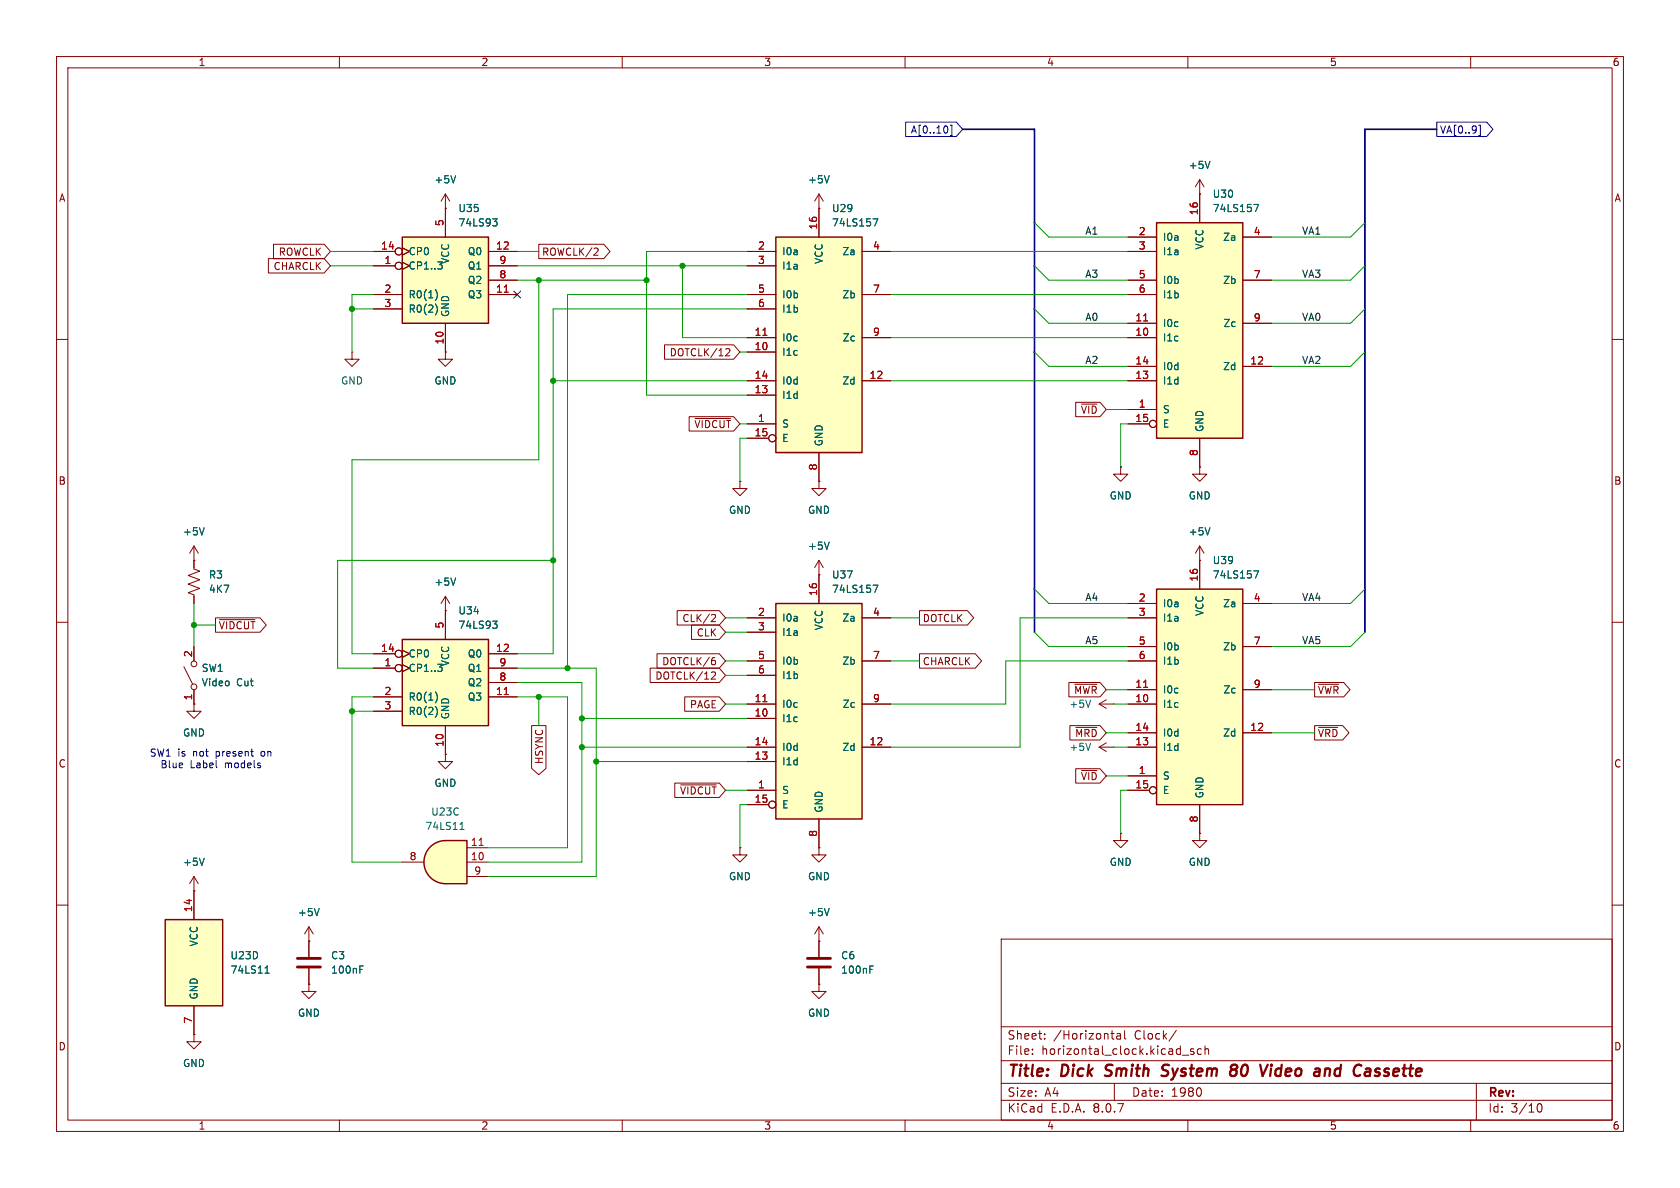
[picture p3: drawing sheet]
<svg xmlns="http://www.w3.org/2000/svg" width="297mm" height="210mm" viewBox="0 0 297 210" stroke-linecap="round" stroke-linejoin="round" font-family="sans-serif">
<g fill="none" stroke="#840000" stroke-width=".18">
<path d="M10 10h277v190h-277zM12 12h273v186h-273zM60 10v2M110 10v2M160 10v2M210 10v2M260 10v2M78.7 36.8h.1M78.7 34.3l-.7 1.3M78.7 34.3v2.5M78.7 34.3l.8 1.3M10 60h2"/>
<path d="M285 60h2M10 110h2M285 110h2M144.8 149.9v1.2h1.2l-1.2 1.3-1.3-1.3h1.3M144.8 149.9h.1M10 160h2M177 166h108v32h-108zM285 160h2M60 198v2M110 198v2M160 198v2M177 194.5h108"/>
<path d="M177 191.5h108M177 187.5h108M177 181.5h108M182.5 186.3v.1M182.5 185.5v.1M184.7 183.6v.1M184.7 182.8v.1M196.4 182.7h.6M196.7 183.6l.3 .1M197 191.5v3M197.5 182.8h.5l.1 .9M198.1 183.1h-.5a.29 .29 0 0 0-.2 .3 .29 .29 0 0 0 .2 .3l.5-.1"/>
<path d="M198.8 182.2v1.3l.2 .2M208 182.1l-1.3 2M209 186.5h1.2M210 198v2M211 185.5l-.3-.1-.2 .2v.2l.5 .2v.3h-.5M212.2 192.4l.2 .5-.2 .8M212.4 185.5l-.4-.1-.3 .3v.4l.1 .2h.6M213 185.5l.2-.1 .4 .1 .1 .9M213 184.9v1.5M260 198v2M261 191.5v6.5M271.7 195.7l.2-.5 .2-.1a.81 .81 0 0 1 .6 .6 .81 .81 0 0 1-.3 .8h-.4l-.3-.5"/>
</g>
<g fill="none" stroke="#840000" stroke-width=".4">
<path d="M195.3 190.1l.3 .1M195.6 188.4l-.1 .4 .1 .2M206.4 190a.85 .85 0 0 1-1.1 .1M206.4 188.2l-.7 .1a.46 .46 0 0 0-.2 .5 .46 .46 0 0 0 .3 .4l.6 .2M217.8 188.3l.6-.1 .3 .2v.3l-.4 .4M217.9 189.1h.4M218.3 189.1l.3 .2a.67 .67 0 0 1-.1 .7 .67 .67 0 0 1-.7 .2M224.7 188.9l-.2 1.3M224.8 188.2v.2M224.8 188.2l-.1 .1 .1 .1M224.8 188.2l.1 .1-.1 .1M225.6 189.1l-.2 .7 .4 .4"/>
<path d="M234.6 188.9l.5 .1v.2l-.1 1M243 190.1l.6 .1M243.8 188.9l-.5 .1-.2 .3 .3 .2h.3"/>
</g>
<path d="M80.6 31.1l-.5 1.2" fill="none" stroke="#006464" stroke-width=".18"/>
<path d="M71.1 41.9h15.3v15.3h-15.3z" fill="#ffffc2"/>
<path d="M71.1 41.9h15.3v15.3h-15.3z" fill="none" stroke="#840000" stroke-width=".25"/>
<g fill="none" stroke="#840000" stroke-width=".18">
<path d="M78.7 36.8v5.1M66 47h3.8M66 52.1h5.1M66 44.5h3.8M66 54.6h5.1M71.1 46.4l1.3 .6-1.3 .6M71.1 43.8l1.3 .7-1.3 .6M78.7 57.2v5M86.4 47h5M86.4 52.1h5M86.4 44.5h5M86.4 49.5h5"/>
<path d="M194.3 124.5l1.3 .7M194.3 124.5h2.5M195.6 123.7l-1.3 .8M196.8 124.5h.1M34.3 157.5h.1M34.3 154.9l-.8 1.3M34.3 154.9v2.6M34.3 154.9l.8 1.3M198.1 147.3v1.3h1.3l-1.3 1.3-1.3-1.3h1.3M198.1 147.3h.1M212.1 147.3v1.3h1.3l-1.3 1.3-1.3-1.3h1.3M212.1 147.3h.1"/>
<path d="M54.6 166.4h.1M54.6 174v1.3h1.3l-1.3 1.2-1.3-1.2h1.3M54.6 174h.1M54.6 163.8l-.8 1.3M54.6 163.8v2.6M54.6 163.8l.8 1.3M34.3 182.9v1.3h1.3l-1.3 1.2-1.3-1.2h1.3M34.3 182.9h.1"/>
<circle cx="70.5" cy="47" r=".63"/>
<circle cx="70.5" cy="44.4" r=".63"/>
</g>
<path d="M87.1 38.7h.8l-.4 .5 .3 .1 .1 .4-.3 .2h-.3M77 51.3a1.49 1.49 0 0 1 0 1.8M77 53.8a1.49 1.49 0 0 1 0 1.8M77.4 46.3h.8M78.2 47.3l-.2 .2M192.8 123.8l-.4 1.2M36.1 151.7l-.4 1.3M56.4 160.6l-.4 1.3" fill="none" stroke="#006464" stroke-width=".18"/>
<path d="M89.1 51.7h.8" fill="none" stroke="#a90000" stroke-width=".18"/>
<path d="M29.2 162.6h10.2v15.2h-10.2z" fill="#ffffc2"/>
<path d="M29.2 162.6h10.2v15.2h-10.2z" fill="none" stroke="#840000" stroke-width=".25"/>
<g fill="none" stroke="#840000" stroke-width=".18">
<path d="M34.3 99.1h.1M34.3 96.5v4.1l1 .4-2 .7 2 .8-2 .8 2 .7-2 .8 1 .4v1.5M34.3 96.5l-.8 1.3M34.3 96.5l.8 1.3M32.5 117.9l1.5 3M34.3 114.3v2.5M34.3 124.5v1.2h1.3l-1.3 1.3-1.3-1.3h1.3M34.3 124.5h.1M34.3 121.9v2.6M34.3 157.5v5.1M130.8 149.9v1.2h1.3l-1.3 1.3-1.3-1.3h1.3M130.8 149.9h.1"/>
<path d="M34.3 177.8v5.1M54.6 166.4v2.8M54.6 171.2v2.8M144.8 166.4h.1M144.8 174v1.3h1.2l-1.2 1.2-1.3-1.2h1.3M144.8 174h.1M144.8 163.8v5.4M144.8 171.2v2.8M144.8 163.8l-.8 1.3M144.8 163.8l.7 1.3"/>
<circle cx="34.3" cy="117.3" r=".51"/>
<circle cx="34.3" cy="121.4" r=".51"/>
</g>
<path d="M36.1 93.3l-.4 1.3M46.9 172h.7M47 171.1l.2-.3v1.2M63.6 171.4h.4M63.6 170.8h.6M146.6 160.6l-.4 1.3M153.8 171.4h.4M153.8 170.8h.6" fill="none" stroke="#006464" stroke-width=".18"/>
<path d="M52.6 170.9h4M52.6 169.4h4M142.7 170.9h4.1M142.7 169.4h4.1" fill="none" stroke="#840000" stroke-width=".51"/>
<path d="M137.2 106.7h15.2v38.1h-15.2z" fill="#ffffc2"/>
<path d="M137.2 106.7h15.2v38.1h-15.2z" fill="none" stroke="#840000" stroke-width=".25"/>
<g fill="none" stroke="#840000" stroke-width=".18">
<path d="M78.7 108h.1M78.7 105.4l-.7 1.3M78.7 105.4v2.6M78.7 105.4l.8 1.3M132.1 109.2h5.1M132.1 111.8h5.1M132.1 116.8h5.1M132.1 119.4h5.1M144.8 101.6v5.1M152.4 109.2h5.1M152.4 116.8h5.1M132.1 139.7h5.1"/>
<path d="M132.1 127h5.1M132.1 124.5h5.1M132.1 132.1h5.1M132.1 134.6h5.1M152.4 124.5h5.1M152.4 132.1h5.1M132.1 142.2h3.8M144.8 144.8v5.1"/>
<circle cx="136.5" cy="142.2" r=".63"/>
</g>
<path d="M134.9 124h.7" fill="none" stroke="#a90000" stroke-width=".18"/>
<path d="M80.6 102.2l-.5 1.2M154.3 103.4h.9l-.6 1.3" fill="none" stroke="#006464" stroke-width=".18"/>
<path d="M71.1 113h15.3v15.3h-15.3z" fill="#ffffc2"/>
<path d="M71.1 113h15.3v15.3h-15.3z" fill="none" stroke="#840000" stroke-width=".25"/>
<g fill="none" stroke="#840000" stroke-width=".18">
<path d="M66 118.1h3.8M66 115.6h3.8M71.1 117.5l1.3 .6-1.3 .6M71.1 114.9l1.3 .7-1.3 .6M78.7 108v5M86.4 118.1h5M86.4 115.6h5M66 123.2h5.1M66 125.7h5.1M78.7 133.4v1.2h1.3l-1.3 1.3-1.2-1.3h1.2M78.7 133.4h.1M78.7 128.3v5.1"/>
<path d="M86.4 123.2h5M86.4 120.7h5"/>
<circle cx="70.5" cy="118.1" r=".63"/>
<circle cx="70.5" cy="115.6" r=".63"/>
</g>
<path d="M77.4 117.4h.8M78.2 118.4l-.2 .2M87.1 109.8h.8l-.4 .5 .3 .1 .1 .4-.3 .3h-.3M77 122.4a1.49 1.49 0 0 1 0 1.8M77 124.9a1.49 1.49 0 0 1 0 1.8" fill="none" stroke="#006464" stroke-width=".18"/>
<path d="M89.1 122.8h.8" fill="none" stroke="#a90000" stroke-width=".18"/>
<path d="M76.1 149.7a3.8 3.8 0 0 1 2.6-1.1v7.6a3.8 3.8 0 0 1-3.5-2.3 3.8 3.8 0 0 1 .9-4.2z" fill="#ffffc2" stroke="#ffffc2" stroke-width=".18"/>
<path d="M78.7 148.6h3.8v7.6h-3.8z" fill="#ffffc2"/>
<path d="M76.1 149.7a3.8 3.8 0 0 1 2.6-1.1h3.8v7.6h-3.8a3.8 3.8 0 0 1-3.5-2.3 3.8 3.8 0 0 1 .9-4.2z" fill="none" stroke="#840000" stroke-width=".25"/>
<path d="M212.1 34.3h.1M212.1 31.8l-.8 1.2M212.1 31.8v2.5M212.1 31.8l.8 1.2M71.1 152.4h3.8M82.5 152.4h3.9M82.5 149.9h3.9M82.5 154.9h3.9" fill="none" stroke="#840000" stroke-width=".18"/>
<path d="M84.7 149.4h.7" fill="none" stroke="#a90000" stroke-width=".18"/>
<path d="M213.9 28.5l-.4 1.3M81.3 146.6h.7M81.4 145.7l.3-.3v1.2" fill="none" stroke="#006464" stroke-width=".18"/>
<path d="M204.5 39.4h15.2v38.1h-15.2z" fill="#ffffc2"/>
<path d="M204.5 39.4h15.2v38.1h-15.2z" fill="none" stroke="#840000" stroke-width=".25"/>
<g fill="none" stroke="#840000" stroke-width=".18">
<path d="M144.8 36.8h.1M144.8 34.3l-.8 1.3M144.8 34.3v2.5M144.8 34.3l.7 1.3M212.1 34.3v5.1M199.4 59.7h5.1M199.4 57.2h5.1M199.4 41.9h5.1M199.4 44.5h5.1M199.4 49.5h5.1M199.4 52.1h5.1M219.7 57.2h5.1"/>
<path d="M219.7 41.9h5.1M219.7 49.5h5.1M199.4 72.4h5.1M199.4 64.8h5.1M199.4 67.3h5.1M199.4 74.9h3.8M212.1 77.5v5.1M219.7 64.8h5.1"/>
<circle cx="203.8" cy="74.9" r=".63"/>
</g>
<path d="M202.2 56.7h.7" fill="none" stroke="#a90000" stroke-width=".18"/>
<path d="M146.6 31.1l-.4 1.2M221.7 36.1h.8l-.5 1.3" fill="none" stroke="#006464" stroke-width=".18"/>
<path d="M137.2 41.9h15.2v38.1h-15.2z" fill="#ffffc2"/>
<path d="M137.2 41.9h15.2v38.1h-15.2z" fill="none" stroke="#840000" stroke-width=".25"/>
<g fill="none" stroke="#840000" stroke-width=".18">
<path d="M144.8 36.8v5.1M132.1 59.7h5.1M132.1 44.5h5.1M132.1 47h5.1M132.1 52.1h5.1M132.1 54.6h5.1M152.4 59.7h5.1M152.4 44.5h5.1M152.4 52.1h5.1M132.1 74.9h5.1M132.1 62.2h5.1M132.1 67.3h5.1"/>
<path d="M132.1 69.9h5.1M132.1 77.5h3.8M152.4 67.3h5.1M130.8 85.1v1.3h1.3l-1.3 1.2-1.3-1.2h1.3M130.8 85.1h.1M144.8 85.1v1.3h1.2l-1.2 1.2-1.3-1.2h1.3M144.8 85.1h.1M144.8 80v5.1M144.8 99.1v2.5M144.8 99.1l-.8 1.2M144.8 99.1l.7 1.2M198.1 82.6v1.2h1.3l-1.3 1.3-1.3-1.3h1.3"/>
<path d="M198.1 82.6h.1M144.8 101.6h.1"/>
<circle cx="136.5" cy="77.5" r=".63"/>
</g>
<path d="M134.9 59.3h.7" fill="none" stroke="#a90000" stroke-width=".18"/>
<path d="M154.3 38.7h.9l-.6 1.2M146.6 95.8l-.4 1.3" fill="none" stroke="#006464" stroke-width=".18"/>
<path d="M204.5 104.1h15.2v38.1h-15.2z" fill="#ffffc2"/>
<path d="M204.5 104.1h15.2v38.1h-15.2z" fill="none" stroke="#840000" stroke-width=".25"/>
<g fill="none" stroke="#840000" stroke-width=".18">
<path d="M78.7 36.8h.1M78.7 36.8v5.1M144.8 36.8h.1M144.8 36.8v5.1M212.1 34.3h.1M212.1 34.3v5.1M47.4 45.7h9.9l1.1 1.3-1.1 1.3h-9.9zM48.4 43.2h8.9l1.1 1.3-1.1 1.2h-8.9zM66 44.5h3.8M66 47h3.8M66 52.1h5.1M66 54.6h5.1"/>
<path d="M71.1 46.4l1.3 .6-1.3 .6M71.1 43.8l1.3 .7-1.3 .6M78.7 57.2v5M86.4 44.5h5M86.4 47h5M86.4 52.1h5M86.4 49.5h5M95.2 43.2h11.5l1.2 1.3-1.2 1.2h-11.5zM105.2 43.9h.4l.1 .3-.7 .9h.7M132.1 59.7h5.1M132.1 44.5h5.1M132.1 47h5.1"/>
<path d="M132.1 52.1h5.1M132.1 54.6h5.1M152.4 59.7h5.1M152.4 44.5h5.1M152.4 52.1h5.1M199.4 59.7h5.1M199.4 44.5h5.1M199.4 52.1h5.1M199.4 57.2h5.1M199.4 41.9h5.1M199.4 49.5h5.1M219.7 57.2h5.1"/>
<path d="M219.7 41.9h5.1M219.7 49.5h5.1M62.2 62.2v1.3h1.3l-1.3 1.3-1.2-1.3h1.2M62.2 62.2h.1M78.7 62.2v1.3h1.3l-1.3 1.3-1.2-1.3h1.2M78.7 62.2h.1M117.5 61h12.2l1.1 1.2-1.1 1.3h-12.2zM121.8 73.7h7.9l1.1 1.2-1.1 1.3h-7.9zM122.9 74h6.3M128.4 61.7l.4-.1 .2 .4-.7 .9h.7M132.1 74.9h5.1M132.1 62.2h5.1"/>
<path d="M132.1 67.3h5.1M132.1 69.9h5.1M132.1 77.5h3.8M152.4 67.3h5.1M190.2 71.1h4.3l1.1 1.3-1.1 1.3h-4.3zM191.2 71.4h2.7M199.4 74.9h3.8M199.4 67.3h5.1M199.4 72.4h5.1M199.4 64.8h5.1M212.1 77.5v5.1M219.7 64.8h5.1"/>
<path d="M34.3 99.1h.1M34.3 99.1v1.2M130.8 85.1h.1M144.8 85.1h.1M144.8 80v5.1M198.1 82.6h.1M212.1 99.1h.1M212.1 82.6v1.2h1.3l-1.3 1.3-1.3-1.3h1.3M212.1 82.6h.1M212.1 96.5v7.6M212.1 96.5l-.8 1.3M212.1 96.5l.8 1.3"/>
<path d="M34.3 105.4v1.3M34.3 114.3v2.5M38.1 109.2h7.9l1.1 1.3-1.1 1.3h-7.9zM38.8 109.5h6.3M66 118.1h3.8M66 115.6h3.8M71.1 117.5l1.3 .6-1.3 .6M71.1 114.9l1.3 .7-1.3 .6M78.7 108h.1M78.7 108v5M86.4 118.1h5M86.4 115.6h5"/>
<path d="M114.9 118.1h12.3l1.1 1.3-1.1 1.3h-12.3zM116.1 115.6h11.1l1.1 1.2-1.1 1.3h-11.1zM119.7 107.9h7.5l1.1 1.3-1.1 1.3h-7.5zM122.3 110.5h4.9l1.1 1.3-1.1 1.2h-4.9zM125.8 118.8h.5l.2 .3-.8 1h.8M126 108.6l.4 .1 .1 .3-.8 .9h.8M126 116.7h.3l.2 .3-.1 .4-.4 .1M126.1 116.2h.3M132.1 109.2h5.1M132.1 116.8h5.1M132.1 111.8h5.1M132.1 119.4h5.1"/>
<path d="M144.8 101.6h.1M144.8 101.6v5.1M152.4 109.2h5.1M152.4 116.8h5.1M162.6 115.6h9.8l1.1 1.2-1.1 1.3h-9.8zM162.6 107.9h8.4l1.1 1.3-1.1 1.3h-8.4zM199.4 106.7h5.1M199.4 109.2h5.1M199.4 114.3h5.1M199.4 116.8h5.1M219.7 106.7h5.1M219.7 114.3h5.1"/>
<path d="M34.3 124.5h.1M34.3 121.9v2.6M66 123.2h5.1M66 125.7h5.1M78.7 133.4h.1M78.7 128.3v5.1M86.4 123.2h5M86.4 120.7h5M94 128.3h2.5v7.5l-1.3 1.1-1.2-1.1zM119.3 138.4h7.9l1.1 1.3-1.1 1.3h-7.9zM120.3 138.7h6.3M121 123.2h6.2l1.1 1.3-1.1 1.2h-6.2z"/>
<path d="M132.1 124.5h5.1M132.1 132.1h5.1M132.1 139.7h5.1M132.1 127h5.1M132.1 134.6h5.1M152.4 124.5h5.1M152.4 132.1h5.1M189 120.6h5.5l1.1 1.3-1.1 1.3h-5.5zM189.1 128.3h5.4l1.1 1.2-1.1 1.3h-5.4zM190 121h3.9M190.2 135.9h4.3l1.1 1.3-1.1 1.2h-4.3zM190.2 128.6h3.7"/>
<path d="M191.2 136.2h2.7M194.3 132.1h2.5M194.3 132.1l1.3 .7M195.6 131.3l-1.3 .8M196.8 132.1h.1M199.4 137.2h5.1M199.4 124.5h5.1M199.4 121.9h5.1M199.4 129.5h5.1M199.4 132.1h5.1M199.4 139.7h3.8M219.7 121.9h5.1"/>
<path d="M219.7 129.5h5.1M232.4 128.3h5l1.1 1.2-1.1 1.3h-5zM232.4 120.6h5.2l1.1 1.3-1.1 1.3h-5.2zM233.1 128.6h3.4M233.1 121h3.6M34.3 157.5h.1M34.3 157.5v5.1M130.8 149.9h.1M132.1 142.2h3.8M144.8 149.9h.1M144.8 144.8v5.1M198.1 147.3h.1"/>
<path d="M212.1 147.3h.1M212.1 142.2v5.1M34.3 177.8v5.1M54.6 174h.1M54.6 166.4h.1M54.6 166.4v2.8M54.6 171.2v2.8M144.8 166.4h.1M144.8 174h.1M144.8 166.4v2.8M144.8 171.2v2.8M34.3 182.9h.1"/>
<circle cx="70.5" cy="47" r=".63"/>
<circle cx="70.5" cy="44.4" r=".63"/>
<circle cx="136.5" cy="77.5" r=".63"/>
<circle cx="203.8" cy="74.9" r=".63"/>
<circle cx="70.5" cy="118.1" r=".63"/>
<circle cx="70.5" cy="115.6" r=".63"/>
<circle cx="203.8" cy="139.7" r=".63"/>
<circle cx="136.5" cy="142.2" r=".63"/>
</g>
<path d="M89.1 51.7h.8M134.9 59.3h.7M202.2 56.7h.7M89.1 122.8h.8M134.9 124h.7M202.2 121.5h.7" fill="none" stroke="#a90000" stroke-width=".18"/>
<g fill="none" stroke="#006464" stroke-width=".18">
<path d="M80.6 31.1l-.5 1.2M87.1 38.7h.8l-.4 .5 .3 .1 .1 .4-.3 .2h-.3M146.6 31.1l-.4 1.2M154.3 38.7h.9l-.6 1.2M213.9 28.5l-.4 1.3M221.7 36.1h.8l-.5 1.3M77 51.3a1.49 1.49 0 0 1 0 1.8M77 53.8a1.49 1.49 0 0 1 0 1.8M77.4 46.3h.8M78.2 47.3l-.2 .2M36.1 93.3l-.4 1.3M146.6 95.8l-.4 1.3"/>
<path d="M213.9 93.3l-.4 1.3M77.4 117.4h.8M78.2 118.4l-.2 .2M80.6 102.2l-.5 1.2M87.1 109.8h.8l-.4 .5 .3 .1 .1 .4-.3 .3h-.3M154.3 103.4h.9l-.6 1.3M221.7 100.9h.8l-.5 1.3M77 122.4a1.49 1.49 0 0 1 0 1.8M77 124.9a1.49 1.49 0 0 1 0 1.8M192.8 131.4l-.4 1.3M36.1 151.7l-.4 1.3M46.9 172h.7"/>
<path d="M47 171.1l.2-.3v1.2M56.4 160.6l-.4 1.3M63.6 171.4h.4M63.6 170.8h.6M146.6 160.6l-.4 1.3M153.8 171.4h.4M153.8 170.8h.6"/>
</g>
<path d="M160.1 21.6h9l1.1 1.3-1.1 1.2h-9zM167.5 22.5v.8M168 22.1h.3v1.9h-.3M254 21.6h8.8l1.1 1.3-1.1 1.2h-8.8zM261.4 22.1h.3v1.9h-.3M90.8 51.5l1.2 1.2M92 51.5l-1.2 1.2" fill="none" stroke="#000084" stroke-width=".18"/>
<path d="M170.2 22.9h12.7v88.9M254 22.9h-12.7v88.9" fill="none" stroke="#000084" stroke-width=".3"/>
<g fill="none" stroke="#009600" stroke-width=".18">
<path d="M182.9 39.4l2.5 2.5h14M241.3 39.4l-2.5 2.5h-14M58.4 44.5h7.6M58.4 47h7.6M62.2 54.6h3.8M66 52.1h-3.8v10.1M91.4 49.5h22.9M91.4 44.5h3.8M91.4 47h40.7M95.2 49.5v31.8h-33v34.3h3.8M120.6 47v12.7h11.5M132.1 52.1h-31.8v66"/>
<path d="M132.1 54.6h-34.3v61h-6.4M132.1 44.5h-17.8v25.4h17.8M157.5 52.1h41.9M157.5 44.5h41.9M157.5 59.7h41.9M182.9 47l2.5 2.5h14M182.9 54.6l2.5 2.6h14M241.3 47l-2.5 2.5h-14M241.3 54.6l-2.5 2.6h-14M97.8 67.3h34.3M130.8 74.9h1.3M130.8 62.2h1.3"/>
<path d="M132.1 77.5h-1.3v7.6M157.5 67.3h41.9M182.9 62.2l2.5 2.6h14M195.6 72.4h3.8M199.4 74.9h-1.3v7.7M241.3 62.2l-2.5 2.6h-14M97.8 99.1h-38.1v19h6.3M34.3 106.7v7.6M34.3 110.5h3.8M91.4 118.1h14v36.8h-19M128.3 119.4h3.8M128.3 116.8h3.8"/>
<path d="M128.3 109.2h3.8M128.3 111.8h3.8M157.5 116.8h5.1M157.5 109.2h5.1M182.9 111.8l2.5 2.5h14M182.9 104.1l2.5 2.6h14M199.4 109.2h-19.1v22.9h-22.8M199.4 116.8h-21.6v7.7h-20.3M241.3 111.8l-2.5 2.5h-14M241.3 104.1l-2.5 2.6h-14M62.2 125.7h3.8M66 123.2h-3.8v29.2h8.9"/>
<path d="M91.4 120.7h11.5v31.7h-16.5M91.4 123.2h8.9v26.7h-13.9M95.2 123.2v5.1M102.9 132.1h29.2M102.9 127h29.2M105.4 134.6h26.7M128.3 124.5h3.8M128.3 139.7h3.8M195.6 121.9h3.8M195.6 129.5h3.8M195.6 137.2h3.8M196.8 132.1h2.6"/>
<path d="M196.8 124.5h2.6M199.4 139.7h-1.3v7.6M224.8 121.9h7.6M224.8 129.5h7.6M132.1 142.2h-1.3v7.7"/>
</g>
<g fill="#009600" stroke="#009600" stroke-width=".18">
<circle cx="102.9" cy="132.1" r=".46"/>
<circle cx="95.2" cy="123.2" r=".46"/>
<circle cx="105.4" cy="134.6" r=".46"/>
<circle cx="100.3" cy="118.1" r=".46"/>
<circle cx="97.8" cy="99.1" r=".46"/>
<circle cx="120.6" cy="47" r=".46"/>
<circle cx="114.3" cy="49.5" r=".46"/>
<circle cx="102.9" cy="127" r=".46"/>
<circle cx="62.2" cy="125.7" r=".46"/>
<circle cx="34.3" cy="110.5" r=".46"/>
<circle cx="97.8" cy="67.3" r=".46"/>
<circle cx="95.2" cy="49.5" r=".46"/>
<circle cx="62.2" cy="54.6" r=".46"/>
</g>
<g font-size="2.8" fill="#840000">
<text x="178" y="190.9">Title:</text>
<text x="187.7" y="190.9">Dick</text>
<text x="196.3" y="190.9">Smith</text>
<text x="207.1" y="190.9">System</text>
<text x="220" y="190.9">80</text>
<text x="226.1" y="190.9">Video</text>
<text x="236.4" y="190.9">and</text>
<text x="244.2" y="190.9">Cassette</text>
</g>
<g font-size="2.1" fill="#840000">
<text x="178" y="184">Sheet:</text>
<text x="186.2" y="184">/Horizontal</text>
<text x="200.6" y="184">Clock/</text>
<text x="178" y="186.7">File:</text>
<text x="184.1" y="186.7">horizontal_clock.kicad_sch</text>
<text x="178" y="196.9">KiCad</text>
<text x="178" y="194.1">Size:</text>
<text x="184.7" y="194.1">A4</text>
<text x="185.7" y="196.9">E.D.A.</text>
<text x="193.3" y="196.9">8.0.7</text>
<text x="200" y="194.1">Date:</text>
<text x="207" y="194.1">1980</text>
<text x="263" y="194.3">Rev:</text>
<text x="263" y="196.9">Id:</text>
<text x="267.1" y="196.9">3/10</text>
</g>
<g font-size="1.8" fill="#840000">
<text x="35" y="11.9">1</text>
<text x="85" y="11.9">2</text>
<text x="135" y="11.9">3</text>
<text x="185" y="11.9">4</text>
<text x="235" y="11.9">5</text>
<text x="285" y="11.9">6</text>
<text x="10.3" y="35.9">A</text>
<text x="285.3" y="35.9">A</text>
<text x="48.3" y="47.9">CHARCLK</text>
<text x="49.2" y="45.4">ROWCLK</text>
<text x="95.7" y="45.4">ROWCLK/2</text>
<text x="118.3" y="63.2">DOTCLK/12</text>
<text x="122.6" y="75.9">~{VIDCUT}</text>
<text x="191" y="73.3">~{VID}</text>
<text x="10.3" y="85.9">B</text>
<text x="285.3" y="85.9">B</text>
<text x="38.6" y="111.4">~{VIDCUT}</text>
<text x="120.5" y="110.2">CLK/2</text>
<text x="123.1" y="112.7">CLK</text>
<text x="163" y="110.2">DOTCLK</text>
<text x="117" y="117.8">DOTCLK/6</text>
<text x="163" y="117.8">CHARCLK</text>
<text x="115.8" y="120.3">DOTCLK/12</text>
<text x="121.9" y="125.4">PAGE</text>
<text x="189.8" y="122.9">~{MWR}</text>
<text x="232.9" y="122.9">~{VWR}</text>
<text x="190" y="130.5">~{MRD}</text>
<text x="232.9" y="130.5">~{VRD}</text>
<text x="10.3" y="135.9">C</text>
<text x="96.2" y="135.2" transform="rotate(-90 96.2 135.2)">HSYNC</text>
<text x="285.3" y="135.9">C</text>
<text x="120.1" y="140.7">~{VIDCUT}</text>
<text x="191" y="138.1">~{VID}</text>
<text x="10.3" y="185.9">D</text>
<text x="285.3" y="185.9">D</text>
<text x="35" y="199.9">1</text>
<text x="85" y="199.9">2</text>
<text x="135" y="199.9">3</text>
<text x="185" y="199.9">4</text>
<text x="235" y="199.9">5</text>
<text x="285" y="199.9">6</text>
</g>
<g font-size="1.8" fill="#000084">
<text x="160.9" y="23.8">A[0..10]</text>
<text x="254.5" y="23.8">VA[0..9]</text>
</g>
<g font-size="1.8" fill="#006464">
<text x="76.7" y="32.6">+5V</text>
<text x="142.7" y="32.6">+5V</text>
<text x="210.1" y="30.1">+5V</text>
<text x="214.3" y="35.2">U30</text>
<text x="80.9" y="37.7">U35</text>
<text x="80.9" y="40.2">74LS93</text>
<text x="147" y="37.7">U29</text>
<text x="147" y="40.2">74LS157</text>
<text x="214.3" y="37.7">74LS157</text>
<text x="72.1" y="47.9">CP1..3</text>
<text x="72.1" y="45.3">CP0</text>
<text x="79.6" y="46.8" transform="rotate(-90 79.6 46.8)">VCC</text>
<text x="82.6" y="45.3">Q0</text>
<text x="82.6" y="47.9">Q1</text>
<text x="138.2" y="45.3">I0a</text>
<text x="138.2" y="47.9">I1a</text>
<text x="145.6" y="46.8" transform="rotate(-90 145.6 46.8)">VCC</text>
<text x="148.8" y="45.3">Za</text>
<text x="205.5" y="42.8">I0a</text>
<text x="205.5" y="45.3">I1a</text>
<text x="213" y="44.2" transform="rotate(-90 213 44.2)">VCC</text>
<text x="216.1" y="42.8">Za</text>
<text x="72.1" y="52.9">R0(1)</text>
<text x="82.6" y="52.9">Q3</text>
<text x="82.6" y="50.4">Q2</text>
<text x="138.2" y="52.9">I0b</text>
<text x="148.8" y="52.9">Zb</text>
<text x="205.5" y="50.4">I0b</text>
<text x="205.5" y="52.9">I1b</text>
<text x="216.1" y="50.4">Zb</text>
<text x="72.1" y="55.5">R0(2)</text>
<text x="79.6" y="56.1" transform="rotate(-90 79.6 56.1)">GND</text>
<text x="138.2" y="55.5">I1b</text>
<text x="205.5" y="58">I0c</text>
<text x="216.2" y="58">Zc</text>
<text x="138.2" y="63.1">I1c</text>
<text x="138.2" y="60.6">I0c</text>
<text x="148.9" y="60.6">Zc</text>
<text x="205.5" y="60.6">I1c</text>
<text x="205.5" y="65.6">I0d</text>
<text x="216.1" y="65.6">Zd</text>
<text x="60.2" y="68.2">GND</text>
<text x="76.7" y="68.2">GND</text>
<text x="138.2" y="70.7">I1d</text>
<text x="138.2" y="68.2">I0d</text>
<text x="148.8" y="68.2">Zd</text>
<text x="205.5" y="68.2">I1d</text>
<text x="138.2" y="75.8">S</text>
<text x="205.5" y="73.3">S</text>
<text x="205.5" y="75.8">E</text>
<text x="213" y="76.5" transform="rotate(-90 213 76.5)">GND</text>
<text x="138.2" y="78.3">E</text>
<text x="145.6" y="79" transform="rotate(-90 145.6 79)">GND</text>
<text x="196.1" y="88.5">GND</text>
<text x="210.1" y="88.5">GND</text>
<text x="32.3" y="94.8">+5V</text>
<text x="128.8" y="91">GND</text>
<text x="142.7" y="91">GND</text>
<text x="210.1" y="94.8">+5V</text>
<text x="142.7" y="97.4">+5V</text>
<text x="214.3" y="99.9">U39</text>
<text x="36.8" y="102.5">R3</text>
<text x="36.8" y="105">4K7</text>
<text x="76.7" y="103.7">+5V</text>
<text x="147" y="102.5">U37</text>
<text x="147" y="105">74LS157</text>
<text x="205.5" y="107.5">I0a</text>
<text x="214.3" y="102.5">74LS157</text>
<text x="216.1" y="107.5">Za</text>
<text x="80.9" y="108.8">U34</text>
<text x="80.9" y="111.4">74LS93</text>
<text x="138.2" y="110.1">I0a</text>
<text x="138.2" y="112.6">I1a</text>
<text x="145.6" y="111.5" transform="rotate(-90 145.6 111.5)">VCC</text>
<text x="148.8" y="110.1">Za</text>
<text x="205.5" y="110.1">I1a</text>
<text x="213" y="109" transform="rotate(-90 213 109)">VCC</text>
<text x="35.6" y="119">SW1</text>
<text x="72.1" y="119">CP1..3</text>
<text x="72.1" y="116.4">CP0</text>
<text x="79.6" y="117.9" transform="rotate(-90 79.6 117.9)">VCC</text>
<text x="82.6" y="116.4">Q0</text>
<text x="82.6" y="119">Q1</text>
<text x="138.2" y="117.7">I0b</text>
<text x="148.8" y="117.7">Zb</text>
<text x="205.5" y="115.2">I0b</text>
<text x="205.5" y="117.7">I1b</text>
<text x="216.1" y="115.2">Zb</text>
<text x="35.6" y="121.5">Video</text>
<text x="41.8" y="121.5">Cut</text>
<text x="72.1" y="124.1">R0(1)</text>
<text x="82.6" y="124.1">Q3</text>
<text x="82.6" y="121.5">Q2</text>
<text x="138.2" y="125.3">I0c</text>
<text x="138.2" y="120.2">I1b</text>
<text x="148.9" y="125.3">Zc</text>
<text x="189" y="125.3">+5V</text>
<text x="205.5" y="125.3">I1c</text>
<text x="205.5" y="122.8">I0c</text>
<text x="216.2" y="122.8">Zc</text>
<text x="32.3" y="130.4">GND</text>
<text x="72.1" y="126.6">R0(2)</text>
<text x="79.6" y="127.3" transform="rotate(-90 79.6 127.3)">GND</text>
<text x="138.2" y="127.9">I1c</text>
<text x="205.5" y="130.4">I0d</text>
<text x="216.1" y="130.4">Zd</text>
<text x="138.2" y="135.5">I1d</text>
<text x="138.2" y="132.9">I0d</text>
<text x="148.8" y="132.9">Zd</text>
<text x="189" y="132.9">+5V</text>
<text x="205.5" y="132.9">I1d</text>
<text x="76.7" y="139.3">GND</text>
<text x="138.2" y="140.6">S</text>
<text x="138.2" y="143.1">E</text>
<text x="145.6" y="143.8" transform="rotate(-90 145.6 143.8)">GND</text>
<text x="205.5" y="138">S</text>
<text x="205.5" y="140.6">E</text>
<text x="213" y="141.2" transform="rotate(-90 213 141.2)">GND</text>
<text x="75.1" y="146.9">74LS11</text>
<text x="76.1" y="144.4">U23C</text>
<text x="32.3" y="153.3">+5V</text>
<text x="128.8" y="155.8">GND</text>
<text x="142.7" y="155.8">GND</text>
<text x="196.1" y="153.3">GND</text>
<text x="210.1" y="153.3">GND</text>
<text x="35.2" y="167.4" transform="rotate(-90 35.2 167.4)">VCC</text>
<text x="52.6" y="162.2">+5V</text>
<text x="142.7" y="162.2">+5V</text>
<text x="40.6" y="169.8">U23D</text>
<text x="40.6" y="172.3">74LS11</text>
<text x="58.4" y="169.8">C3</text>
<text x="58.4" y="172.3">100nF</text>
<text x="148.6" y="169.8">C6</text>
<text x="148.6" y="172.3">100nF</text>
<text x="35.2" y="176.8" transform="rotate(-90 35.2 176.8)">GND</text>
<text x="52.6" y="179.9">GND</text>
<text x="142.7" y="179.9">GND</text>
<text x="32.3" y="188.8">GND</text>
</g>
<g font-size="1.8" fill="#a90000">
<text x="78.5" y="40.1" transform="rotate(-90 78.5 40.1)">5</text>
<text x="144.5" y="40.7" transform="rotate(-90 144.5 40.7)">16</text>
<text x="201.2" y="41.7">2</text>
<text x="211.8" y="38.1" transform="rotate(-90 211.8 38.1)">16</text>
<text x="221.5" y="41.7">4</text>
<text x="67.3" y="44.2">14</text>
<text x="67.9" y="46.7">1</text>
<text x="87.6" y="44.2">12</text>
<text x="88.2" y="46.7">9</text>
<text x="133.9" y="44.2">2</text>
<text x="133.9" y="46.7">3</text>
<text x="154.2" y="44.2">4</text>
<text x="201.2" y="44.2">3</text>
<text x="67.9" y="51.8">2</text>
<text x="87.6" y="51.8">11</text>
<text x="88.2" y="49.3">8</text>
<text x="133.9" y="51.8">5</text>
<text x="154.2" y="51.8">7</text>
<text x="201.2" y="49.3">5</text>
<text x="201.2" y="51.8">6</text>
<text x="221.5" y="49.3">7</text>
<text x="67.9" y="54.4">3</text>
<text x="133.3" y="59.4">11</text>
<text x="133.9" y="54.4">6</text>
<text x="154.2" y="59.4">9</text>
<text x="200.6" y="59.4">10</text>
<text x="200.6" y="56.9">11</text>
<text x="221.5" y="56.9">9</text>
<text x="78.5" y="61" transform="rotate(-90 78.5 61)">10</text>
<text x="133.3" y="62">10</text>
<text x="200.6" y="64.5">14</text>
<text x="220.9" y="64.5">12</text>
<text x="133.3" y="69.6">13</text>
<text x="133.3" y="67.1">14</text>
<text x="153.6" y="67.1">12</text>
<text x="200.6" y="67.1">13</text>
<text x="133.3" y="77.2">15</text>
<text x="133.9" y="74.7">1</text>
<text x="200.6" y="74.7">15</text>
<text x="201.2" y="72.1">1</text>
<text x="144.5" y="83.3" transform="rotate(-90 144.5 83.3)">8</text>
<text x="211.8" y="80.7" transform="rotate(-90 211.8 80.7)">8</text>
<text x="144.5" y="105.5" transform="rotate(-90 144.5 105.5)">16</text>
<text x="201.2" y="106.4">2</text>
<text x="211.8" y="102.9" transform="rotate(-90 211.8 102.9)">16</text>
<text x="221.5" y="106.4">4</text>
<text x="78.5" y="111.2" transform="rotate(-90 78.5 111.2)">5</text>
<text x="133.9" y="109">2</text>
<text x="133.9" y="111.5">3</text>
<text x="154.2" y="109">4</text>
<text x="201.2" y="109">3</text>
<text x="34" y="116.3" transform="rotate(-90 34 116.3)">2</text>
<text x="67.3" y="115.3">14</text>
<text x="67.9" y="117.9">1</text>
<text x="87.6" y="115.3">12</text>
<text x="88.2" y="117.9">9</text>
<text x="133.9" y="116.6">5</text>
<text x="133.9" y="119.1">6</text>
<text x="154.2" y="116.6">7</text>
<text x="201.2" y="114">5</text>
<text x="201.2" y="116.6">6</text>
<text x="221.5" y="114">7</text>
<text x="34" y="123.9" transform="rotate(-90 34 123.9)">1</text>
<text x="67.9" y="122.9">2</text>
<text x="67.9" y="125.5">3</text>
<text x="87.6" y="122.9">11</text>
<text x="88.2" y="120.4">8</text>
<text x="133.3" y="124.2">11</text>
<text x="154.2" y="124.2">9</text>
<text x="200.6" y="124.2">10</text>
<text x="200.6" y="121.7">11</text>
<text x="221.5" y="121.7">9</text>
<text x="133.3" y="126.7">10</text>
<text x="133.3" y="131.8">14</text>
<text x="153.6" y="131.8">12</text>
<text x="200.6" y="131.8">13</text>
<text x="200.6" y="129.3">14</text>
<text x="220.9" y="129.3">12</text>
<text x="78.5" y="132.1" transform="rotate(-90 78.5 132.1)">10</text>
<text x="133.3" y="134.4">13</text>
<text x="201.2" y="136.9">1</text>
<text x="133.3" y="142">15</text>
<text x="133.9" y="139.4">1</text>
<text x="200.6" y="139.4">15</text>
<text x="83.1" y="149.6">11</text>
<text x="144.5" y="148" transform="rotate(-90 144.5 148)">8</text>
<text x="211.8" y="145.5" transform="rotate(-90 211.8 145.5)">8</text>
<text x="72.3" y="152.1">8</text>
<text x="83.1" y="152.1">10</text>
<text x="83.7" y="154.7">9</text>
<text x="34" y="161.3" transform="rotate(-90 34 161.3)">14</text>
<text x="34" y="181" transform="rotate(-90 34 181)">7</text>
</g>
<g font-size="1.8" fill="#0f0f0f">
<text x="191.8" y="41.6">A1</text>
<text x="230.1" y="41.6">VA1</text>
<text x="191.8" y="49.2">A3</text>
<text x="230.1" y="49.2">VA3</text>
<text x="191.8" y="56.8">A0</text>
<text x="230.1" y="56.8">VA0</text>
<text x="191.8" y="64.4">A2</text>
<text x="230.1" y="64.4">VA2</text>
<text x="191.8" y="106.3">A4</text>
<text x="230.1" y="106.3">VA4</text>
<text x="191.8" y="114">A5</text>
<text x="230.1" y="114">VA5</text>
</g>
<g font-size="1.8" fill="#0000c2">
<text x="26.4" y="134">SW1 is</text>
<text x="28.3" y="136">Blue</text>
<text x="33.6" y="136">Label</text>
<text x="34.2" y="134">not</text>
<text x="38.4" y="134">present</text>
<text x="39.9" y="136">models</text>
<text x="46.6" y="134">on</text>
</g>
</svg>
